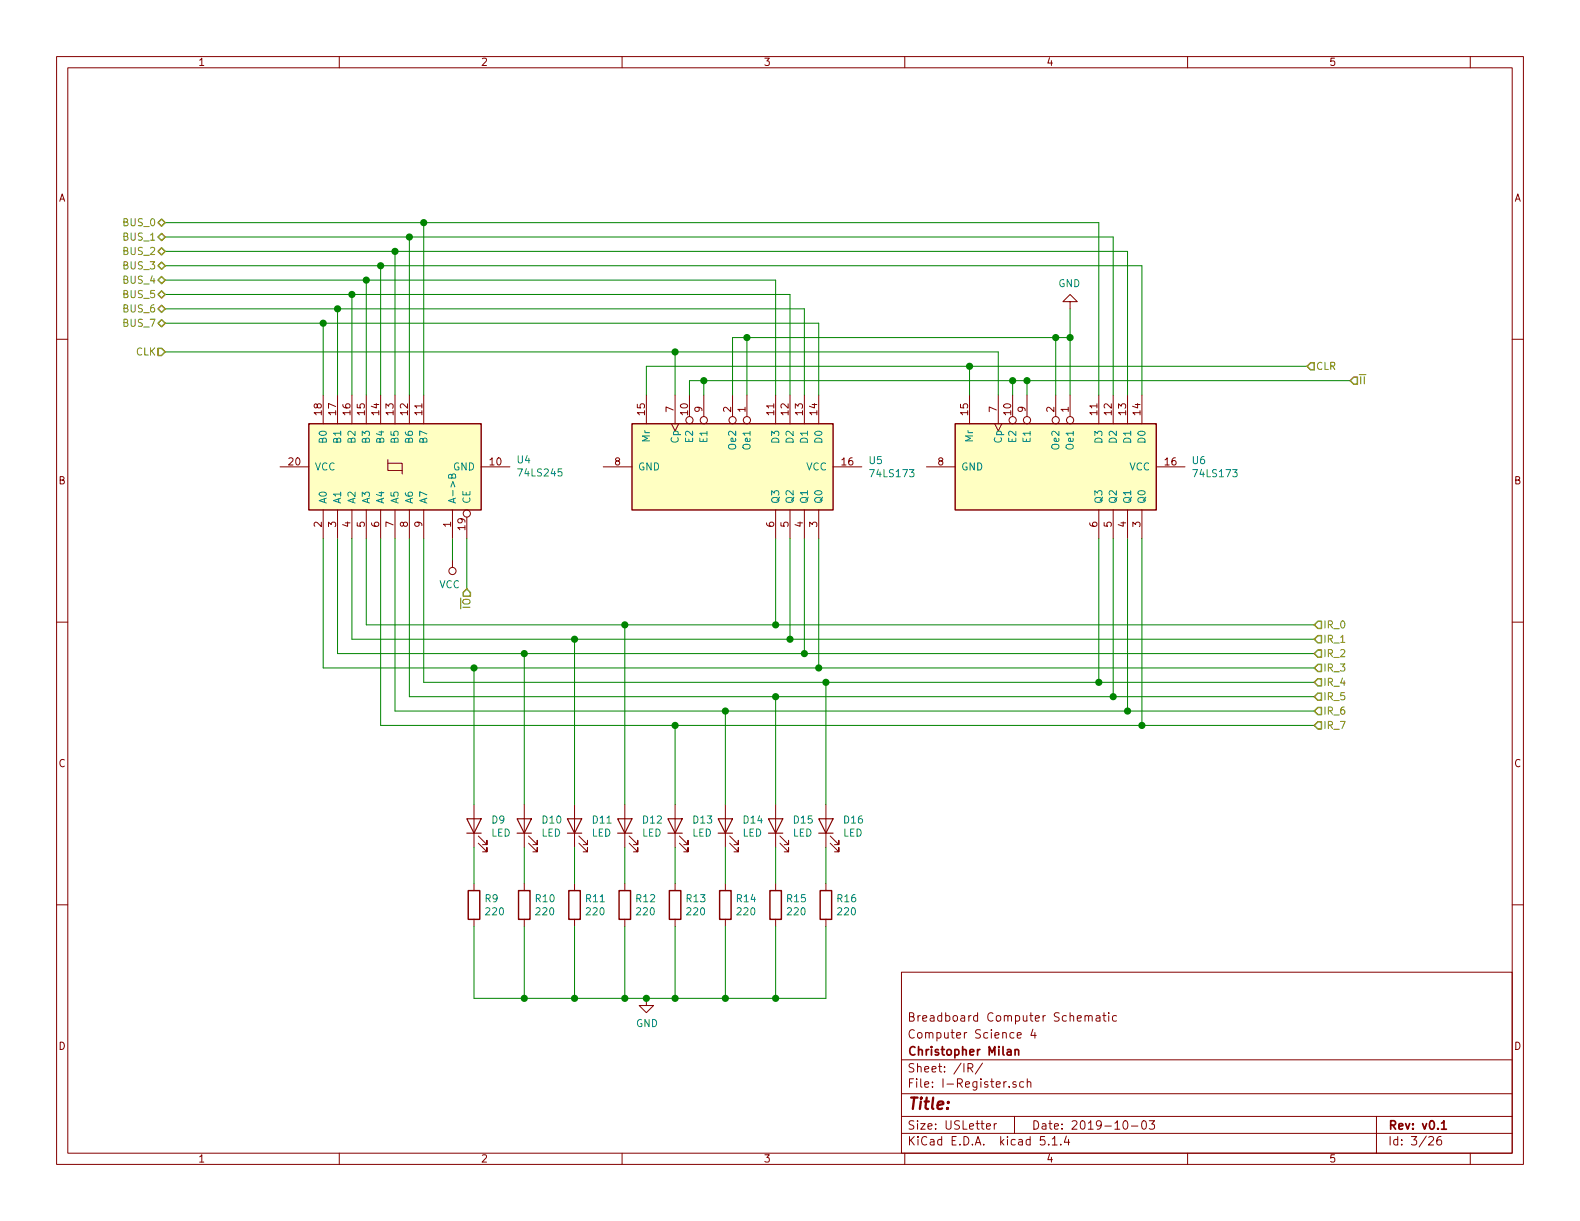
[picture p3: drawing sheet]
<svg xmlns="http://www.w3.org/2000/svg" width="279mm" height="216mm" viewBox="0 0 279 216" stroke-linecap="round" stroke-linejoin="round" font-family="sans-serif">
<g fill="none" stroke="#840000" stroke-width=".18">
<path d="M10 10h259.4v195.9h-259.4zM12 12h255.4v191.9h-255.4zM60 10v2M110 10v2M160 10v2M210 10v2M260 10v2M10 60h2M189.2 53.3h1.3l-1.3-1.2-1.2 1.2h1.2v1.3M267.4 60h2M57.1 69.9v5M59.7 69.9v5"/>
<path d="M62.2 69.9v5M64.8 69.9v5M67.3 69.9v5M69.8 69.9v5M72.4 69.9v5M74.9 69.9v5M114.3 69.9v5M118.7 74.9l.7 1.3 .6-1.3M119.4 69.9v5M121.9 69.9v3.8M124.5 69.9v3.8M129.5 69.9v3.8"/>
<path d="M132.1 69.9v3.8M137.2 69.9v5M139.7 69.9v5M142.2 69.9v5M144.8 69.9v5M171.4 69.9v5M175.9 74.9l.6 1.3 .7-1.3M176.5 69.9v5M179.1 69.9v3.8M181.6 69.9v3.8M186.7 69.9v3.8M189.2 69.9v3.8"/>
<path d="M194.3 69.9v5M196.8 69.9v5M199.4 69.9v5M201.9 69.9v5M49.5 82.6h5.1M57.1 90.2v5.1M59.7 90.2v5.1M62.2 90.2v5.1M64.8 90.2v5.1M67.3 90.2v5.1M68.6 81.9v1.3h2.5M68.6 81.3v.6h2.5v1.9"/>
<path d="M69.8 90.2v5.1M72.4 90.2v5.1M74.9 90.2v5.1M80 90.2v5.1M80 99.1v1.2M82.5 91.4v3.9M85.1 82.6h5.1M106.7 82.6h5.1M137.2 90.2v5.1M139.7 90.2v5.1M142.2 90.2v5.1M144.8 90.2v5.1"/>
<path d="M147.3 82.6h5.1M163.8 82.6h5.1M194.3 90.2v5.1M196.8 90.2v5.1M199.4 90.2v5.1M201.9 90.2v5.1M204.5 82.6h5M10 110h2M267.4 110h2M10 160h2M83.8 142.2v7.7M83.8 156.2v1.3"/>
<path d="M84.6 149.1l1.5 1.5v-.7v.7h-.8M84.6 147.8l1.5 1.6v-.8v.8h-.8M92.7 142.2v7.7M92.7 156.2v1.3M93.5 149.1l1.5 1.5v-.7v.7h-.8M93.5 147.8l1.5 1.6v-.8v.8h-.8M101.6 142.2v7.7M101.6 156.2v1.3M102.4 149.1l1.5 1.5v-.7v.7h-.8M102.4 147.8l1.5 1.6v-.8v.8h-.8M110.5 142.2v7.7M110.5 156.2v1.3"/>
<path d="M111.3 149.1l1.5 1.5v-.7v.7h-.8M111.3 147.8l1.5 1.6v-.8v.8h-.8M119.4 142.2v7.7M119.4 156.2v1.3M120.1 149.1l1.6 1.5v-.7v.7h-.8M120.1 147.8l1.6 1.6v-.8v.8h-.8M128.3 142.2v7.7M128.3 156.2v1.3M129 149.1l1.6 1.5v-.7v.7h-.8M129 147.8l1.6 1.6v-.8v.8h-.8M137.2 142.2v7.7M137.2 156.2v1.3"/>
<path d="M137.9 149.1l1.5 1.5v-.7v.7h-.7M137.9 147.8l1.5 1.6v-.8v.8h-.7M146 142.2v7.7M146 156.2v1.3M146.8 149.1l1.5 1.5v-.7v.7h-.7M146.8 147.8l1.5 1.6v-.8v.8h-.7M267.4 160h2M83.8 162.6v1.2M92.7 162.6v1.2M101.6 162.6v1.2M110.5 162.6v1.2M114.3 176.5v1.3h1.3l-1.3 1.3-1.3-1.3h1.3"/>
<path d="M119.4 162.6v1.2M128.3 162.6v1.2M137.2 162.6v1.2M146 162.6v1.2M159.4 171.9h108v32h-108zM191.9 179.7l.2-.1 .3 .1 .1 .9M192.5 179.8l.2-.2 .4 .1v.9M193.9 179.7h.5l.1 .9M194.5 179.9l-.5 .1-.2 .2 .1 .3 .1 .1 .5-.1M195 179.6h.6M195.2 179.1v1.3l.4 .2M196.1 179.1v.1"/>
<path d="M196.1 179.6v1M197.4 179.7l-.4-.1-.3 .3 .1 .6h.6M159.4 197.4h108M159.4 193.4h108M159.4 187.4h108M171.2 188.8h.7l.1-.2v-.4l-.3-.1h-.5v1.5M171.5 188.8l.5 .8M173.7 188l-1.2 1.9M174.4 199.2l.8-.2-.1-.2-.4-.1-.3 .2 .1 .7h.6M175.8 198.7v1M176.2 198.7l-.3 .1-.1 .2M178.5 192.1v.2"/>
<path d="M179.4 197.4v3M179.7 191.3h-.4l-.2 .2 .1 .2 .5 .1v.4h-.6M179.9 183.1l.7-.2-.1-.2-.4-.1-.2 .2 .1 .7h.5M181 191.3h-.4l-.3 .2 .1 .6 .2 .2 .4-.1M181.7 191.4l.2-.1h.3l.1 1M181.7 190.8v1.5M182.7 182l-.4 1.1h.9M183 182.6v1M198.8 198.2h.3a.94 .94 0 0 1 0 1.5 .8 .8 0 0 1-.6-.7 .8 .8 0 0 1 .3-.8zM200.1 199.1h1.1M202 198.3l.4-.1a.94 .94 0 0 1 0 1.5 .82 .82 0 0 1-.4-1.4zM203.2 198.2h1l-.5 .6 .4 .1v.6l-.2 .2-.7-.2"/>
<path d="M243.4 197.4v6.5M60 203.9v2M110 203.9v2M159.4 200.4h108M160 203.9v2M184.7 201h-.7l-.1 .7 .2-.2 .6 .1 .1 .2-.1 .5-.2 .2-.6-.2M185.4 202.3v.2M186.1 201.4l.4-.4v1.5M186.1 202.5h.8M187.6 202.3v.2M188.6 200.9l-.4 1.1h1M189 201.5v1"/>
<path d="M210 203.9v2M252.7 201.1l.2-.1h.3l.3 .4-.9 1.1h.9M254.8 201a.62 .62 0 0 0-.7 .6l.1 .7 .2 .2 .5-.2v-.5l-.1-.2-.4-.1-.3 .3M260 203.9v2"/>
<circle cx="121.9" cy="74.3" r=".63"/>
<circle cx="124.5" cy="74.3" r=".63"/>
<circle cx="129.5" cy="74.3" r=".63"/>
<circle cx="132.1" cy="74.3" r=".63"/>
<circle cx="179.1" cy="74.3" r=".63"/>
<circle cx="181.6" cy="74.3" r=".63"/>
<circle cx="186.7" cy="74.3" r=".63"/>
<circle cx="189.2" cy="74.3" r=".63"/>
<circle cx="82.5" cy="90.8" r=".63"/>
<circle cx="80" cy="101" r=".63"/>
</g>
<path d="M178.1 185.6h.6l.1 1M178.8 185.9l-.5 .1-.2 .2v.3l.2 .1 .5-.1M179.5 185.7l.2-.1h.4v1M179.5 185.6v1M254.9 198.6l.4-.4v1.5M254.9 199.7h.9" fill="none" stroke="#840000" stroke-width=".3"/>
<g fill="none" stroke="#840000" stroke-width=".2">
<path d="M82.5 144.8h2.6l-1.3 2.5zM82.5 147.3h2.6M91.4 144.8h2.6l-1.3 2.5zM91.4 147.3h2.6M100.3 144.8h2.6l-1.3 2.5zM100.3 147.3h2.6M109.2 144.8h2.6l-1.3 2.5zM109.2 147.3h2.6M118.1 144.8h2.5l-1.2 2.5zM118.1 147.3h2.5M127 144.8h2.5l-1.2 2.5zM127 147.3h2.5"/>
<path d="M135.9 144.8h2.5l-1.2 2.5zM135.9 147.3h2.5M144.8 144.8h2.5l-1.3 2.5zM144.8 147.3h2.5"/>
</g>
<g fill="#ffffc2" stroke="#ffffc2" stroke-width=".18">
<path d="M168.9 74.9h35.6v15.3h-35.6z"/>
<path d="M111.8 74.9h35.5v15.3h-35.5z"/>
<path d="M54.6 74.9h30.5v15.3h-30.5z"/>
</g>
<path d="M54.6 74.9h30.5v15.3h-30.5zM111.8 74.9h35.5v15.3h-35.5zM168.9 74.9h35.6v15.3h-35.6zM82.8 157.5h2v5.1h-2zM91.7 157.5h2v5.1h-2zM100.6 157.5h2v5.1h-2zM109.5 157.5h2v5.1h-2zM118.4 157.5h2v5.1h-2zM127.3 157.5h2v5.1h-2zM136.1 157.5h2.1v5.1h-2.1zM145 157.5h2.1v5.1h-2.1z" fill="none" stroke="#840000" stroke-width=".25"/>
<path d="M79.9 84.1l.2-.3h.2l.3 .2v.5h-1.3l.1-.6h.3l.2 .1v.5" fill="none" stroke="#008484" stroke-width=".18"/>
<g fill="none" stroke="#008400" stroke-width=".18">
<path d="M29.2 39.4h165.1v30.5M74.9 39.4v30.5M29.2 49.5h108v20.4M29.2 44.5h170.2v25.4M29.2 47h172.7v22.9M29.2 41.9h167.6v28M29.2 52.1h110.5v17.8M29.2 57.2h115.6v12.7M29.2 54.6h113v15.3M57.1 57.2v12.7M59.7 54.6v15.3M62.2 52.1v17.8"/>
<path d="M64.8 49.5v20.4M67.3 47v22.9M69.8 44.5v25.4M72.4 41.9v28M132.1 59.7v10.2M186.7 59.7v10.2M189.2 59.7h-59.7v10.2M189.2 54.6v15.3M29.2 62.2h147.3v7.7M119.4 62.2v7.7M124.5 67.3v2.6M171.4 64.8v5.1"/>
<path d="M179.1 67.3v2.6M181.6 67.3v2.6M231.1 64.8h-116.8v5.1M238.8 67.3h-116.9v2.6M57.1 95.3v22.8h175.3M59.7 95.3v20.3h172.7M62.2 95.3v17.7h170.2M64.8 95.3v15.2h167.6M67.3 95.3v33h165.1M69.8 95.3v30.4h162.6M72.4 95.3v27.9h160M74.9 95.3v25.4h157.5"/>
<path d="M80 95.3v3.8M82.5 95.3v8.8M137.2 95.3v15.2M139.7 95.3v17.7M142.2 95.3v20.3M144.8 95.3v22.8M194.3 95.3v25.4M196.8 95.3v27.9M199.4 95.3v30.4M201.9 95.3v33M83.8 118.1v24.1M92.7 115.6v26.6"/>
<path d="M101.6 113v29.2M110.5 110.5v31.7M119.4 128.3v13.9M128.3 125.7v16.5M137.2 123.2v19M146 120.7v21.5M83.8 149.9v6.3M92.7 149.9v6.3M101.6 149.9v6.3M110.5 149.9v6.3M119.4 149.9v6.3M128.3 149.9v6.3"/>
<path d="M137.2 149.9v6.3M146 149.9v6.3M83.8 163.8v12.7h62.2v-12.7M92.7 163.8v12.7M101.6 163.8v12.7M110.5 163.8v12.7M119.4 163.8v12.7M128.3 163.8v12.7M137.2 163.8v12.7"/>
</g>
<g fill="none" stroke="#848400" stroke-width=".25">
<path d="M27.9 39.4l.7-.7 .6 .7-.6 .6zM27.9 57.2l.7-.7 .6 .7-.6 .6zM27.9 54.6l.7-.6 .6 .6-.6 .6zM27.9 52.1l.7-.7 .6 .7-.6 .6zM27.9 47l.7-.6 .6 .6-.6 .6zM27.9 44.5l.7-.7 .6 .7-.6 .6zM27.9 41.9l.7-.6 .6 .6-.6 .6zM28.6 48.9l.6 .6-.6 .7-.7-.7zM27.9 61.6h.7l.6 .6-.6 .7h-.7zM231.8 64.1h.6v1.3h-.6l-.7-.6zM239.4 66.7h.6v1.2h-.6l-.6-.6zM82.5 104.1l.7 .7v.6h-1.3v-.6z"/>
<path d="M233 112.4h.7v1.3h-.7l-.6-.7zM233 117.5h.7v1.2h-.7l-.6-.6zM233 114.9h.7v1.3h-.7l-.6-.6zM233 109.9h.7v1.2h-.7l-.6-.6zM233 127.6h.7v1.3h-.7l-.6-.6zM233 125.1h.7v1.3h-.7l-.6-.7zM233 122.6h.7v1.2h-.7l-.6-.6zM233 120h.7v1.3h-.7l-.6-.6z"/>
</g>
<g fill="#008400" stroke="#008400" stroke-width=".25">
<circle cx="171.5" cy="64.8" r=".51"/>
<circle cx="62.2" cy="52.1" r=".51"/>
<circle cx="59.7" cy="54.6" r=".51"/>
<circle cx="124.5" cy="67.3" r=".51"/>
<circle cx="179.1" cy="67.3" r=".51"/>
<circle cx="64.8" cy="49.5" r=".51"/>
<circle cx="57.2" cy="57.2" r=".51"/>
<circle cx="181.6" cy="67.3" r=".51"/>
<circle cx="67.3" cy="47" r=".51"/>
<circle cx="189.2" cy="59.7" r=".51"/>
<circle cx="132.1" cy="59.7" r=".51"/>
<circle cx="186.7" cy="59.7" r=".51"/>
<circle cx="137.2" cy="123.2" r=".51"/>
<circle cx="92.7" cy="176.5" r=".51"/>
<circle cx="101.6" cy="176.5" r=".51"/>
<circle cx="110.5" cy="176.5" r=".51"/>
<circle cx="199.4" cy="125.7" r=".51"/>
<circle cx="137.2" cy="176.5" r=".51"/>
<circle cx="196.9" cy="123.2" r=".51"/>
<circle cx="128.3" cy="176.5" r=".51"/>
<circle cx="194.3" cy="120.7" r=".51"/>
<circle cx="119.4" cy="176.5" r=".51"/>
<circle cx="144.8" cy="118.1" r=".51"/>
<circle cx="114.3" cy="176.5" r=".51"/>
<circle cx="146.1" cy="120.7" r=".51"/>
<circle cx="142.2" cy="115.6" r=".51"/>
<circle cx="201.9" cy="128.3" r=".51"/>
<circle cx="128.3" cy="125.7" r=".51"/>
<circle cx="139.7" cy="113" r=".51"/>
<circle cx="119.4" cy="128.3" r=".51"/>
<circle cx="110.5" cy="110.5" r=".51"/>
<circle cx="137.2" cy="110.5" r=".51"/>
<circle cx="101.6" cy="113" r=".51"/>
<circle cx="92.7" cy="115.6" r=".51"/>
<circle cx="83.8" cy="118.1" r=".51"/>
<circle cx="119.4" cy="62.2" r=".51"/>
<circle cx="74.9" cy="39.4" r=".51"/>
<circle cx="72.4" cy="41.9" r=".51"/>
<circle cx="69.9" cy="44.5" r=".51"/>
</g>
<text font-size="2.8" fill="#840000" x="160.4" y="196.2">Title:</text>
<g font-size="2.1" fill="#840000">
<text x="160.4" y="183.6">Computer Science 4</text>
<text x="160.4" y="180.6">Breadboard Computer Schematic</text>
<text x="160.4" y="189.6">Sheet: /IR/</text>
<text x="160.4" y="186.6">Christopher Milan</text>
<text x="160.4" y="192.3">File: I-Register.sch</text>
<text x="160.4" y="202.5">KiCad E.D.A. kicad 5.1.4</text>
<text x="160.4" y="199.7">Size: USLetter</text>
<text x="182.4" y="199.7">Date: 2019-10-03</text>
<text x="245.4" y="199.7">Rev: v0.1</text>
<text x="245.4" y="202.5">Id: 3/26</text>
</g>
<g font-size="1.8" fill="#840000">
<text x="35" y="11.6">1</text>
<text x="85" y="11.6">2</text>
<text x="135" y="11.6">3</text>
<text x="185" y="11.6">4</text>
<text x="235" y="11.6">5</text>
<text x="10.4" y="35.6">A</text>
<text x="267.8" y="35.6">A</text>
<text x="56.9" y="73.4" transform="rotate(-90 56.9 73.4)">18</text>
<text x="59.4" y="73.4" transform="rotate(-90 59.4 73.4)">17</text>
<text x="62" y="73.4" transform="rotate(-90 62 73.4)">16</text>
<text x="64.5" y="73.4" transform="rotate(-90 64.5 73.4)">15</text>
<text x="67.1" y="73.4" transform="rotate(-90 67.1 73.4)">14</text>
<text x="69.6" y="73.4" transform="rotate(-90 69.6 73.4)">13</text>
<text x="72.1" y="73.4" transform="rotate(-90 72.1 73.4)">12</text>
<text x="74.7" y="73.4" transform="rotate(-90 74.7 73.4)">11</text>
<text x="114" y="73.4" transform="rotate(-90 114 73.4)">15</text>
<text x="119.1" y="72.9" transform="rotate(-90 119.1 72.9)">7</text>
<text x="121.7" y="73.4" transform="rotate(-90 121.7 73.4)">10</text>
<text x="124.2" y="72.9" transform="rotate(-90 124.2 72.9)">9</text>
<text x="129.3" y="72.9" transform="rotate(-90 129.3 72.9)">2</text>
<text x="131.8" y="72.9" transform="rotate(-90 131.8 72.9)">1</text>
<text x="136.9" y="73.4" transform="rotate(-90 136.9 73.4)">11</text>
<text x="139.4" y="73.4" transform="rotate(-90 139.4 73.4)">12</text>
<text x="142" y="73.4" transform="rotate(-90 142 73.4)">13</text>
<text x="144.5" y="73.4" transform="rotate(-90 144.5 73.4)">14</text>
<text x="171.2" y="73.4" transform="rotate(-90 171.2 73.4)">15</text>
<text x="176.3" y="72.9" transform="rotate(-90 176.3 72.9)">7</text>
<text x="178.8" y="73.4" transform="rotate(-90 178.8 73.4)">10</text>
<text x="181.4" y="72.9" transform="rotate(-90 181.4 72.9)">9</text>
<text x="186.4" y="72.9" transform="rotate(-90 186.4 72.9)">2</text>
<text x="189" y="72.9" transform="rotate(-90 189 72.9)">1</text>
<text x="194.1" y="73.4" transform="rotate(-90 194.1 73.4)">11</text>
<text x="196.6" y="73.4" transform="rotate(-90 196.6 73.4)">12</text>
<text x="199.1" y="73.4" transform="rotate(-90 199.1 73.4)">13</text>
<text x="201.7" y="73.4" transform="rotate(-90 201.7 73.4)">14</text>
<text x="51.1" y="82.3">20</text>
<text x="86.7" y="82.3">10</text>
<text x="108.7" y="82.3">8</text>
<text x="148.9" y="82.3">16</text>
<text x="165.9" y="82.3">8</text>
<text x="206" y="82.3">16</text>
<text x="10.4" y="85.6">B</text>
<text x="267.8" y="85.6">B</text>
<text x="56.9" y="93.2" transform="rotate(-90 56.9 93.2)">2</text>
<text x="59.4" y="93.2" transform="rotate(-90 59.4 93.2)">3</text>
<text x="62" y="93.2" transform="rotate(-90 62 93.2)">4</text>
<text x="64.5" y="93.2" transform="rotate(-90 64.5 93.2)">5</text>
<text x="67.1" y="93.2" transform="rotate(-90 67.1 93.2)">6</text>
<text x="69.6" y="93.2" transform="rotate(-90 69.6 93.2)">7</text>
<text x="72.1" y="93.2" transform="rotate(-90 72.1 93.2)">8</text>
<text x="74.7" y="93.2" transform="rotate(-90 74.7 93.2)">9</text>
<text x="79.8" y="93.2" transform="rotate(-90 79.8 93.2)">1</text>
<text x="82.3" y="93.7" transform="rotate(-90 82.3 93.7)">19</text>
<text x="136.9" y="93.2" transform="rotate(-90 136.9 93.2)">6</text>
<text x="139.4" y="93.2" transform="rotate(-90 139.4 93.2)">5</text>
<text x="142" y="93.2" transform="rotate(-90 142 93.2)">4</text>
<text x="144.5" y="93.2" transform="rotate(-90 144.5 93.2)">3</text>
<text x="194.1" y="93.2" transform="rotate(-90 194.1 93.2)">6</text>
<text x="196.6" y="93.2" transform="rotate(-90 196.6 93.2)">5</text>
<text x="199.1" y="93.2" transform="rotate(-90 199.1 93.2)">4</text>
<text x="201.7" y="93.2" transform="rotate(-90 201.7 93.2)">3</text>
<text x="10.4" y="135.6">C</text>
<text x="267.8" y="135.6">C</text>
<text x="10.4" y="185.6">D</text>
<text x="267.8" y="185.6">D</text>
<text x="35" y="205.5">1</text>
<text x="85" y="205.5">2</text>
<text x="135" y="205.5">3</text>
<text x="185" y="205.5">4</text>
<text x="235" y="205.5">5</text>
</g>
<g font-size="1.8" fill="#848400">
<text x="22" y="40">BUS_0</text>
<text x="22" y="47.6">BUS_3</text>
<text x="22" y="45.1">BUS_2</text>
<text x="22" y="42.5">BUS_1</text>
<text x="22" y="52.7">BUS_5</text>
<text x="22" y="50.2">BUS_4</text>
<text x="22" y="57.8">BUS_7</text>
<text x="22" y="55.2">BUS_6</text>
<text x="24.1" y="62.9">CLK</text>
<text x="232.7" y="65.4">CLR</text>
<text x="240.3" y="67.9">II</text>
<text x="83.2" y="107.5" transform="rotate(-90 83.2 107.5)">IO</text>
<text x="233.9" y="113.7">IR_1</text>
<text x="233.9" y="111.1">IR_0</text>
<text x="233.9" y="118.7">IR_3</text>
<text x="233.9" y="116.2">IR_2</text>
<text x="233.9" y="123.8">IR_5</text>
<text x="233.9" y="121.3">IR_4</text>
<text x="233.9" y="128.9">IR_7</text>
<text x="233.9" y="126.4">IR_6</text>
</g>
<g font-size="1.8" fill="#008484">
<text x="187.1" y="50.8">GND</text>
<text x="55.6" y="83.2">VCC</text>
<text x="57.8" y="78.2" transform="rotate(-90 57.8 78.2)">B0</text>
<text x="60.3" y="78.2" transform="rotate(-90 60.3 78.2)">B1</text>
<text x="62.9" y="78.2" transform="rotate(-90 62.9 78.2)">B2</text>
<text x="65.4" y="78.2" transform="rotate(-90 65.4 78.2)">B3</text>
<text x="67.9" y="78.2" transform="rotate(-90 67.9 78.2)">B4</text>
<text x="70.5" y="78.2" transform="rotate(-90 70.5 78.2)">B5</text>
<text x="73" y="78.2" transform="rotate(-90 73 78.2)">B6</text>
<text x="75.6" y="78.2" transform="rotate(-90 75.6 78.2)">B7</text>
<text x="80.1" y="83.2">GND</text>
<text x="91.5" y="81.9">U4</text>
<text x="112.8" y="83.2">GND</text>
<text x="114.9" y="78.1" transform="rotate(-90 114.9 78.1)">Mr</text>
<text x="120" y="78.3" transform="rotate(-90 120 78.3)">Cp</text>
<text x="122.6" y="78.1" transform="rotate(-90 122.6 78.1)">E2</text>
<text x="125.1" y="78.1" transform="rotate(-90 125.1 78.1)">E1</text>
<text x="130.2" y="79.3" transform="rotate(-90 130.2 79.3)">Oe2</text>
<text x="132.7" y="79.3" transform="rotate(-90 132.7 79.3)">Oe1</text>
<text x="137.8" y="78.2" transform="rotate(-90 137.8 78.2)">D3</text>
<text x="140.3" y="78.2" transform="rotate(-90 140.3 78.2)">D2</text>
<text x="142.6" y="83.2">VCC</text>
<text x="142.9" y="78.2" transform="rotate(-90 142.9 78.2)">D1</text>
<text x="145.4" y="78.2" transform="rotate(-90 145.4 78.2)">D0</text>
<text x="153.7" y="82.1">U5</text>
<text x="169.9" y="83.2">GND</text>
<text x="172.1" y="78.1" transform="rotate(-90 172.1 78.1)">Mr</text>
<text x="177.2" y="78.3" transform="rotate(-90 177.2 78.3)">Cp</text>
<text x="179.7" y="78.1" transform="rotate(-90 179.7 78.1)">E2</text>
<text x="182.2" y="78.1" transform="rotate(-90 182.2 78.1)">E1</text>
<text x="187.3" y="79.3" transform="rotate(-90 187.3 79.3)">Oe2</text>
<text x="189.9" y="79.3" transform="rotate(-90 189.9 79.3)">Oe1</text>
<text x="194.9" y="78.2" transform="rotate(-90 194.9 78.2)">D3</text>
<text x="197.5" y="78.2" transform="rotate(-90 197.5 78.2)">D2</text>
<text x="199.7" y="83.2">VCC</text>
<text x="200" y="78.2" transform="rotate(-90 200 78.2)">D1</text>
<text x="202.6" y="78.2" transform="rotate(-90 202.6 78.2)">D0</text>
<text x="210.9" y="82.1">U6</text>
<text x="57.8" y="89.2" transform="rotate(-90 57.8 89.2)">A0</text>
<text x="60.3" y="89.2" transform="rotate(-90 60.3 89.2)">A1</text>
<text x="62.9" y="89.2" transform="rotate(-90 62.9 89.2)">A2</text>
<text x="65.4" y="89.2" transform="rotate(-90 65.4 89.2)">A3</text>
<text x="67.9" y="89.2" transform="rotate(-90 67.9 89.2)">A4</text>
<text x="70.5" y="89.2" transform="rotate(-90 70.5 89.2)">A5</text>
<text x="73" y="89.2" transform="rotate(-90 73 89.2)">A6</text>
<text x="75.6" y="89.2" transform="rotate(-90 75.6 89.2)">A7</text>
<text x="80.6" y="89.2" transform="rotate(-90 80.6 89.2)">A-&gt;B</text>
<text x="83.2" y="89.2" transform="rotate(-90 83.2 89.2)">CE</text>
<text x="91.9" y="84.3">74LS245</text>
<text x="137.8" y="89.2" transform="rotate(-90 137.8 89.2)">Q3</text>
<text x="140.3" y="89.2" transform="rotate(-90 140.3 89.2)">Q2</text>
<text x="142.9" y="89.2" transform="rotate(-90 142.9 89.2)">Q1</text>
<text x="145.4" y="89.2" transform="rotate(-90 145.4 89.2)">Q0</text>
<text x="154.2" y="84.4">74LS173</text>
<text x="194.9" y="89.2" transform="rotate(-90 194.9 89.2)">Q3</text>
<text x="197.5" y="89.2" transform="rotate(-90 197.5 89.2)">Q2</text>
<text x="200" y="89.2" transform="rotate(-90 200 89.2)">Q1</text>
<text x="202.6" y="89.2" transform="rotate(-90 202.6 89.2)">Q0</text>
<text x="211.3" y="84.4">74LS173</text>
<text x="77.7" y="104">VCC</text>
<text x="86.8" y="147.9">LED</text>
<text x="87" y="145.6">D9</text>
<text x="95.7" y="147.9">LED</text>
<text x="96" y="145.6">D10</text>
<text x="104.6" y="147.9">LED</text>
<text x="104.9" y="145.6">D11</text>
<text x="113.5" y="147.9">LED</text>
<text x="113.7" y="145.6">D12</text>
<text x="122.4" y="147.9">LED</text>
<text x="122.6" y="145.6">D13</text>
<text x="131.3" y="147.9">LED</text>
<text x="131.5" y="145.6">D14</text>
<text x="140.2" y="147.9">LED</text>
<text x="140.4" y="145.6">D15</text>
<text x="149.1" y="147.9">LED</text>
<text x="149.3" y="145.6">D16</text>
<text x="85.8" y="159.5">R9</text>
<text x="86" y="161.8">220</text>
<text x="94.8" y="159.5">R10</text>
<text x="94.9" y="161.8">220</text>
<text x="103.7" y="159.5">R11</text>
<text x="103.8" y="161.8">220</text>
<text x="112.5" y="159.5">R12</text>
<text x="112.7" y="161.8">220</text>
<text x="121.4" y="159.5">R13</text>
<text x="121.6" y="161.8">220</text>
<text x="130.3" y="159.5">R14</text>
<text x="130.5" y="161.8">220</text>
<text x="139.2" y="159.5">R15</text>
<text x="139.3" y="161.8">220</text>
<text x="148.1" y="159.5">R16</text>
<text x="148.2" y="161.8">220</text>
<text x="112.5" y="181.6">GND</text>
</g>
</svg>
